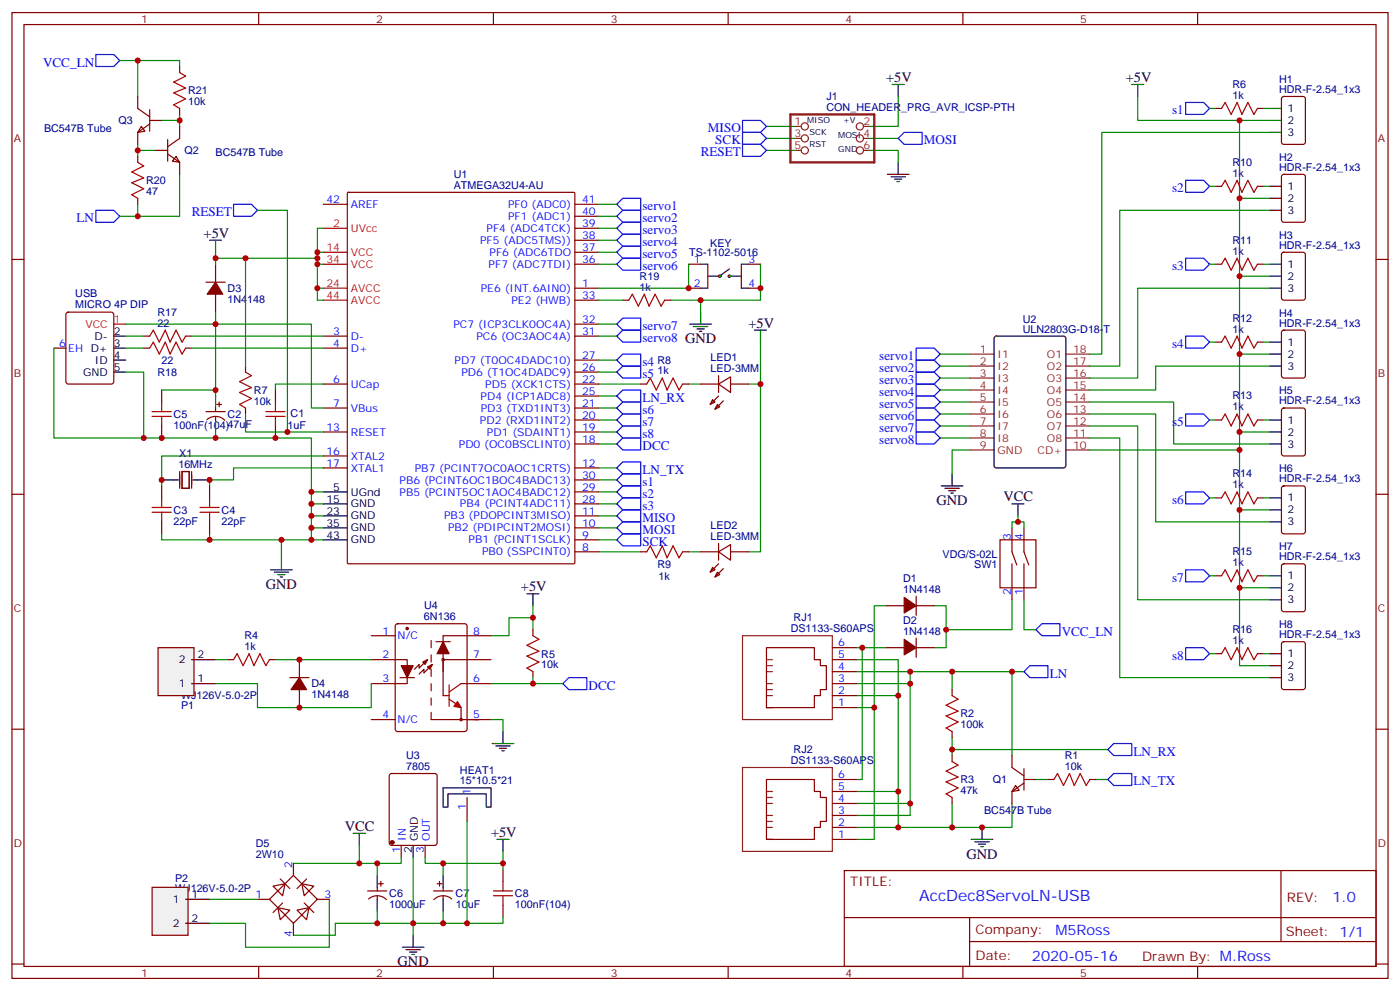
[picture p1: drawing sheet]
<svg xmlns="http://www.w3.org/2000/svg" width="412mm" height="292mm" viewBox="0 0 412 292" stroke-linecap="round" stroke-linejoin="round" font-family="sans-serif">
<g fill="none" stroke="#870000" stroke-width=".35">
<path d="M3.5 3.7h405.4v284.3h-405.4zM7.1 7.2h398.2v277.3h-398.2zM76.2 3.7v3.5M145.3 3.7v3.5M214.5 3.7v3.5M283.6 3.7v3.5M352.8 3.7v3.5M102.4 56.8l.3-.2h66.3l.3 .2v108.8l-.2 .3-66.4 .1-.3-.2zM3.5 76.4h3.6M63.5 77.8v5.3M95.2 60.1h7.1M169.3 60.1h7.1"/>
<path d="M169.3 77.8h7.1M169.3 74.3h7.1M169.3 70.7h7.1M169.3 67.2h7.1M169.3 63.7h7.1M405.3 76.4h3.6M60.7 83.1h5.6M63.5 86.6v5.3M95.2 99h7.1M169.3 99h7.1M169.3 84.8h7.1M169.3 95.4h7.1"/>
<path d="M169.3 88.4h7.1M47.6 114.8v3.6M63.9 119.1h1.4M64.6 118.4v1.4M72.3 107.8v1.7M81.1 114.8v3.6M95.2 113.1h7.1M95.2 102.5h7.1M169.3 113.1h7.1M169.3 106h7.1M169.3 109.5h7.1M169.3 116.6h7.1"/>
<path d="M188.7 113.1h1.8M201.1 113.1h1.7M206.4 113.1h5.3M209.9 117.7l.7 .7-1.4 .7zM211.3 119.1l.7 .7-1.4 .7zM211.7 113.1l3.5-2.2v4.6zM211.7 110.6v4.9M211.7 116.6l-2.5 2.5M213.1 118l-2.5 2.5M215.2 113.1h5.3M47.6 125.4v3.5M52.9 138.8v5"/>
<path d="M53.6 138.8h2.1v5h-2.1zM56.4 138.8v5M60.7 121.2h5.6M61 123.6a3.8 3.8 0 0 1 5.2 .1M63.5 120.1v1.1M63.5 122.6v1M72.3 120.1v1.8M81.1 125.4v3.5M95.2 134.2h7.1M95.2 137.8h7.1M95.2 120.1h7.1M95.2 127.2h7.1"/>
<path d="M169.3 137.8h7.1M169.3 120.1h7.1M169.3 127.2h7.1M169.3 123.6h7.1M169.3 130.7h7.1M3.5 145.5h3.6M47.6 143.1v3.5M47.6 153.6v3.6M61.7 143.1v3.5M61.7 153.6v3.6M169.3 141.3h7.1M169.3 144.8h7.1"/>
<path d="M169.3 148.3h7.1M169.3 151.9h7.1M169.3 155.4h7.1M169.3 158.9h7.1M211.7 160v4.9M405.3 145.5h3.6M169.3 162.5h7.1M188.7 162.5h1.8M201.1 162.5h1.7M206.4 162.5h5.3M209.9 167l.7 .7-1.4 .8zM211.3 168.5l.7 .7-1.4 .7z"/>
<path d="M211.7 162.5l3.5-2.2v4.6zM211.7 166l-2.5 2.5M213.1 167.4l-2.5 2.5M215.2 162.5h5.3M261.1 178.3h5.2M269.9 175.5v5.7M269.9 178.3h5.3M67 194.2h1.8M79.4 194.2h1.7M85.4 199.5h5.6M88.2 194.2v5.3M109.4 194.2h10.5v7.1h-10.5"/>
<path d="M109.4 187.1h7M116.7 183.8l.4-.2h19.8l.6 .5 .1 30.6-.5 .6-20 .1-.6-.5-.1-30.6zM117.8 199.5h4.3M125.9 194.2l-2.4 2.5v-1.1l-1.4 1.4M127.4 195.6l-2.5 2.5v-1.1l-1.4 1.4M128.4 188.9h4.2M144.6 194.2h-14.1v10.6M144.6 187.1h-14.1v10.6M157 185.4v1.7M157 197.7v1.8M261.1 190.7h5.2M269.9 190.7h5.3"/>
<path d="M269.9 187.9v5.6M3.5 214.7h3.6M88.2 203v5.3M109.4 211.8h7M127 211.8h14.1h-1.4M135.8 201.3h8.8M135.8 208.3v3.5M137.6 211.8h7M280.5 203v1.8M280.5 215.4v1.7M405.3 214.7h3.6M280.5 222.4v1.8"/>
<path d="M280.5 234.8v1.7M298.1 222.4v3.6l3.5 2.4M299.2 231.2l1 1.5-2.1 .3zM301.6 229.5h3.6M301.6 230.5l-3.5 2.5v3.5M301.6 226.3v6.4M308.7 229.5h1.7M321 229.5h1.8M248.7 256.3h156.6v28.2h-156.6zM377.3 256.3v20.9M248.7 270.1h156.5M285.6 277.2h119.6"/>
<path d="M285.6 270.1v14.2M3.5 283.8h3.6M76.2 284.5v3.5M145.3 284.5v3.5M214.5 284.5v3.5M283.6 284.5v3.5M352.8 284.5v3.5M405.3 283.8h3.6"/>
<circle cx="130.5" cy="194.2" r=".35"/>
<circle cx="135.8" cy="211.8" r=".35"/>
</g>
<g fill="none" stroke="#008700" stroke-width=".35">
<path d="M63.5 76h8.8v31.8M63.5 74.3v3.5M93.5 77.8h1.7M95.2 74.3h-1.7v14.1M37 95.4h26.5v21.2M63.5 91.9v3.5M93.5 84.8h1.7M47.6 114.8h15.9M95.2 113.1h-14.1v1.7M176.4 116.6h5.3M176.4 113.1h12.3M202.8 113.1h3.6"/>
<path d="M220.5 113.1h3.5v49.4h-3.5M224 100.7v12.4M63.5 127.2v1.7h28.2v15.9M72.3 121.9v5.3h22.9M95.2 134.2h-47.6v8.9M95.2 137.8h-26.4v3.5h-7.1v1.8M47.6 157.2v1.7h14.1v-1.7M82.9 158.9v5.3M91.7 148.3h3.5M91.7 151.9h3.5M91.7 155.4h3.5M91.7 158.9h3.5"/>
<path d="M95.2 144.8h-3.5v14.1h-30M176.4 162.5h12.3M202.8 162.5h3.6M261.1 178.3h-3.6v30h-5.3M275.2 178.3h3.5v12.4h-3.5M81.1 194.2h28.3M157 185.4v-3.5h-7.1v5.2h-5.3M157 199.5v1.8h-12.4M252.2 197.7h15.9v3.6h-15.9M252.2 194.2h12.4v10.6h-12.4M252.2 190.7h8.9M268.1 197.7h12.4v5.3"/>
<path d="M280.5 197.7h17.6v24.7M63.5 201.3h12.3v7h33.6v-7M264.6 204.8v38.8h15.9M280.5 217.1v5.3M280.5 236.5v7.1h17.6v-7.1M280.5 220.7h45.8M305.2 229.5h3.5M322.8 229.5h3.5"/>
</g>
<g fill="none" stroke="#a10000" stroke-width=".35">
<path d="M47.6 118.4v2.8M72.3 109.5l1.8 1.1-3.5 1.8 3.5 1.7-3.5 1.4 3.5 1.8-3.5 1.8 1.7 1M81.1 118.4v2.8M190.5 113.1l1.1-1.8 1.7 3.5 1.8-3.5 1.4 3.5 1.8-3.5 1.7 3.5 1.1-1.7M44.8 121.2h5.6M44.8 122.6h5.6M47.6 122.6v2.8M78.3 121.2h5.7M78.3 122.6h5.7M81.1 122.6v2.8M44.8 150.8h5.6M44.8 149.4h5.6"/>
<path d="M47.6 146.6v2.8M47.6 150.8v2.8M58.9 150.8h5.7M58.9 149.4h5.7M61.7 146.6v2.8M61.7 150.8v2.8M190.5 162.5l1.1-1.8 1.7 3.5 1.8-3.5 1.4 3.5 1.8-3.5 1.7 3.5 1.1-1.7M68.8 194.2l1-1.8 1.8 3.6 1.8-3.6 1.4 3.6 1.8-3.6 1.7 3.6 1.1-1.8M157 187.1l1.7 1.1-3.5 1.8 3.5 1.7-3.5 1.4 3.5 1.8-3.5 1.8 1.8 1M130.5 204.8h1.8M132.3 205.8l2.1 1.5M132.3 201.6v6.4"/>
<path d="M135.8 201.3l-3.5 2.4M280.5 204.8l1.7 1-3.5 1.8 3.5 1.8-3.5 1.4 3.5 1.7-3.5 1.8 1.8 1.1M280.5 224.2l1.7 1-3.5 1.8 3.5 1.8-3.5 1.4 3.5 1.8-3.5 1.7 1.8 1.1M310.4 229.5l1.1-1.8 1.8 3.5 1.7-3.5 1.4 3.5 1.8-3.5 1.8 3.5 1-1.7"/>
</g>
<g fill="none" stroke="#000" stroke-width=".35">
<path d="M61.7 70.7h3.6M63.5 70.7v3.6M203.2 95.4h6.3M204.3 96.1h4.2M205.3 96.8h2.1M206 97.5h.7M206.4 91.9v3.5M222.2 97.2h3.6M224 97.2v3.5M63.5 116.6v3.5M63.5 123.6v3.6M47.6 141.3h5"/>
<path d="M56.8 141.3h4.9M95.2 148.3h7.1M95.2 144.8h7.1M95.2 158.9h7.1M95.2 155.4h7.1M95.2 151.9h7.1M298.1 148.3h3.5M299.9 148.3v3.6M79.7 167.7h6.4M80.8 168.5h4.2M81.8 169.2h2.2M82.5 169.9h.8"/>
<path d="M82.9 164.2v3.5M286.1 247.1h6.4M287.2 247.8h4.2M288.2 248.5h2.1M288.9 249.2h.7M289.3 243.6v3.5"/>
</g>
<path d="M183.4 114.8h5.3v3.6h-5.3l-1.7-1.8zM183.4 136h5.3v3.5h-5.3l-1.7-1.7zM326.3 220.7l1.8-1.8h5.3v3.5h-5.3zM328.1 227.7h5.3v3.5h-5.3l-1.8-1.7z" fill="none" stroke="#00f" stroke-width=".35"/>
<g fill="#870000" stroke="#870000" stroke-width=".35">
<path d="M266.3 188.2l3.6 2.5-3.6 2.1z"/>
<path d="M266.3 175.9l3.6 2.4-3.6 2.1z"/>
<path d="M63.5 83.1l2.1 3.5h-4.6z"/>
<path d="M118.2 196h3.5l-1.8 3.5z"/>
<path d="M125.9 196.3l1.5-.7-.8 1.4z"/>
<path d="M124.5 194.9l1.4-.7-.7 1.4z"/>
<path d="M130.5 188.9l1.8 3.5h-3.5z"/>
<path d="M88.2 199.5l2.1 3.5h-4.6z"/>
<circle cx="119.9" cy="185" r=".35"/>
</g>
<path d="M95.2 77.8h7.1M95.2 74.3h7.1M95.2 67.2h7.1M95.2 88.4h7.1M95.2 84.8h7.1" fill="none" stroke="#f00" stroke-width=".35"/>
<path d="M134.8 206.6l1 1.7-2.1-.3z" fill="#a10000" stroke="#a10000" stroke-width=".35"/>
<path d="M127 211.8v-24.7" fill="none" stroke="#870000" stroke-width=".35" stroke-dasharray="2.1 2.1"/>
<path d="M46.6 190.7h10.5v14.1h-10.5z" fill="#f0f0f0" stroke="#870000" stroke-width=".35"/>
<g fill="none" stroke="#000" stroke-width=".35">
<path d="M262.8 24.9h3.5M264.6 24.9v3.5M333.4 24.9h3.5M335.1 24.9v3.5M373.9 39h3.6M373.9 31.9h3.6M373.9 35.5h3.6M261.4 51.3h6.4M262.5 52h4.2M263.5 52.7h2.1M264.2 53.4h.7M264.6 47.8v3.5"/>
<path d="M373.9 54.9h3.6M373.9 58.4h3.6M206.4 77.8h2.1M214.8 79.2l-2.4 1.8M218.4 77.8h2.1M373.9 61.9h3.6M373.9 77.8h3.6M33.5 99h3.5M206.4 84.8h2.1M208.5 81.3h3.2M215.2 81.3h3.2M218.4 84.8h2.1"/>
<path d="M293 99.2l.5-.2h19.8l.6 .4 .1 37.7-.5 .6-20 .1-.6-.5-.1-37.6zM373.9 84.8h3.6M373.9 81.3h3.6M33.5 109.5h3.5M33.5 106h3.5M33.5 102.5h3.5M373.9 107.8h3.6M373.9 100.7h3.6M373.9 104.2h3.6M280.5 139.5v3.6M373.9 130.7h3.6M373.9 123.6h3.6"/>
<path d="M373.9 127.2h3.6M277.3 143.1h6.3M278.3 143.8h4.3M279.4 144.5h2.1M280.1 145.2h.7M373.9 153.6h3.6M373.9 146.6h3.6M373.9 150.1h3.6M155.2 174.8h3.5M157 174.8v3.5M373.9 176.6h3.6M373.9 169.5h3.6"/>
<path d="M373.9 173h3.6M56.4 194.2h7.1M373.9 199.5h3.6M373.9 192.4h3.6M373.9 196h3.6M56.4 201.3h7.1M145 218.9h6.3M146 219.6h4.3M148.2 215.4v3.5M147.1 220.3h2.1M147.8 221h.7M104.1 245.4h3.5"/>
<path d="M105.8 245.4v3.5M111.1 257.7v3.5M121.7 248.9v3.5M130.5 257.7v3.5M146.4 247.1h3.5M148.2 247.1v3.5M111.1 264.8v3.5M118.5 278.9h6.4M119.6 279.6h4.2M121.7 275.3v3.6M130.5 264.8v3.5M120.6 280.3h2.2"/>
<path d="M121.4 281h.7"/>
<circle cx="212" cy="81.3" r=".35"/>
<circle cx="214.8" cy="81.3" r=".35"/>
</g>
<g fill="none" stroke="#008700" stroke-width=".35">
<path d="M225.8 37.2h8.8M264.6 28.4v8.8h-8.8M335.1 28.4v7.1h30M356.3 31.9h1.8M372.2 31.9h1.7M373.9 39h-49.3v65.2h-3.6M373.9 35.5h-8.8v114.6h8.8M225.8 40.7h8.8M225.8 44.3h8.8M255.8 44.3h8.8v3.5M255.8 40.7h8.8M356.3 54.9h1.8"/>
<path d="M365.1 58.4h8.8M372.2 54.9h1.7M72.3 76h21.2M75.8 61.9h8.9v65.3M95.2 67.2h-1.7v7.1M176.4 77.8h5.3M176.4 74.3h5.3M176.4 70.7h5.3M176.4 67.2h5.3M176.4 63.7h5.3M176.4 60.1h5.3M202.8 77.8v7h-26.4"/>
<path d="M356.3 77.8h1.8M372.2 77.8h1.7M373.9 61.9h-44.1v45.9h-8.8M37 99h5.3M56.4 99h38.8M63.5 95.4h28.2v24.7h3.5M93.5 88.4h1.7M176.4 99h5.3M176.4 95.4h5.3M365.1 81.3h8.8M373.9 84.8h-38.8v26.5h-14.1M15.9 102.5v26.4h26.4"/>
<path d="M37 109.5h5.3v19.4h21.2M37 102.5h5.3M56.4 102.5h38.8M176.4 109.5h5.3M176.4 106h5.3M276.9 104.2h8.9M276.9 107.8h8.9M276.9 111.3h8.9M276.9 114.8h8.9M276.9 118.4h8.9M321 118.4h24.7v12.3h28.2M356.3 100.7h1.8"/>
<path d="M365.1 104.2h8.8M372.2 100.7h1.7M373.9 107.8h-33.5v7h-19.4M176.4 127.2h5.3M176.4 123.6h5.3M176.4 137.8h5.3M176.4 130.7h5.3M176.4 120.1h5.3M276.9 128.9h8.9M276.9 121.9h8.9M276.9 125.4h8.9M285.8 132.5h-5.3v7"/>
<path d="M321 128.9h8.8v70.6h44.1M321 125.4h14.1v51.2h38.8M321 121.9h19.4v31.7h33.5M321 132.5h44.1M356.3 123.6h1.8M365.1 127.2h8.8M372.2 123.6h1.7M176.4 158.9h5.3M176.4 155.4h5.3M176.4 151.9h5.3M176.4 148.3h5.3M176.4 144.8h5.3"/>
<path d="M176.4 141.3h5.3M356.3 146.6h1.8M365.1 150.1v22.9h8.8M372.2 146.6h1.7M157 178.3v3.6M356.3 169.5h1.8M365.1 173v23h8.8M372.2 169.5h1.7M63.5 194.2h3.5M254 190.7v38.8h-1.8M356.3 192.4h1.8M372.2 192.4h1.7"/>
<path d="M144.6 211.8h3.6v3.6M157 201.3h8.8M257.5 208.3v38.8h-5.3M268.1 201.3v35.2h-15.9M252.2 233h12.4M268.1 236.5v3.6h-15.9M86.4 254.2h24.7M105.8 248.9v5.3M118.2 252.4v1.8h-7.1v3.5M121.7 252.4v22.9M125.2 252.4v1.8h23M130.5 254.2v3.5"/>
<path d="M148.2 250.6v5.3M252.2 243.6h12.4M111.1 268.3v3.5h19.4v-3.5M111.1 271.8h-12.3v3.5h-12.4M148.2 270.1v1.7h-17.7"/>
</g>
<g fill="none" stroke="#00f" stroke-width=".35">
<path d="M218.7 35.5h5.3l1.8 1.7-1.8 1.8h-5.3zM218.7 39h5.3l1.8 1.7-1.8 1.8h-5.3zM266.3 39h5.3v3.5h-5.3l-1.7-1.8zM349.2 30.2h5.3l1.8 1.7-1.8 1.8h-5.3zM183.4 58.4h5.3v3.5h-5.3l-1.7-1.8zM218.7 42.5h5.3l1.8 1.8-1.8 1.7h-5.3zM349.2 53.1h5.3l1.8 1.8-1.8 1.7h-5.3zM68.8 60.1h5.3l1.7 1.8-1.7 1.8h-5.3zM183.4 76h5.3v3.6h-5.3l-1.7-1.8zM183.4 72.5h5.3v3.5h-5.3l-1.7-1.7zM183.4 69h5.3v3.5h-5.3l-1.7-1.8zM183.4 65.4h5.3v3.6h-5.3l-1.7-1.8z"/>
<path d="M183.4 61.9h5.3v3.5h-5.3l-1.7-1.7zM349.2 76h5.3l1.8 1.8-1.8 1.8h-5.3zM183.4 97.2h5.3v3.5h-5.3l-1.7-1.7zM183.4 93.7h5.3v3.5h-5.3l-1.7-1.8zM349.2 99h5.3l1.8 1.7-1.8 1.8h-5.3zM183.4 118.4h5.3v3.5h-5.3l-1.7-1.8zM183.4 107.8h5.3v3.5h-5.3l-1.7-1.8zM183.4 104.2h5.3v3.6h-5.3l-1.7-1.8zM269.9 102.5h5.3l1.7 1.7-1.7 1.8h-5.3zM269.9 106h5.3l1.7 1.8-1.7 1.7h-5.3zM269.9 109.5h5.3l1.7 1.8-1.7 1.8h-5.3zM269.9 113.1h5.3l1.7 1.7-1.7 1.8h-5.3z"/>
<path d="M269.9 116.6h5.3l1.7 1.8-1.7 1.7h-5.3zM183.4 128.9h5.3v3.6h-5.3l-1.7-1.8zM183.4 125.4h5.3v3.5h-5.3l-1.7-1.7zM183.4 121.9h5.3v3.5h-5.3l-1.7-1.8zM183.4 139.5h5.3v3.6h-5.3l-1.7-1.8zM269.9 120.1h5.3l1.7 1.8-1.7 1.7h-5.3zM269.9 123.6h5.3l1.7 1.8-1.7 1.8h-5.3zM269.9 127.2h5.3l1.7 1.7-1.7 1.8h-5.3zM349.2 121.9h5.3l1.8 1.7-1.8 1.8h-5.3zM183.4 146.6h5.3v3.5h-5.3l-1.7-1.8zM183.4 143.1h5.3v3.5h-5.3l-1.7-1.8zM183.4 150.1h5.3v3.5h-5.3l-1.7-1.7z"/>
<path d="M183.4 157.2h5.3v3.5h-5.3l-1.7-1.8zM183.4 153.6h5.3v3.6h-5.3l-1.7-1.8zM349.2 144.8h5.3l1.8 1.8-1.8 1.7h-5.3zM349.2 167.7h5.3l1.8 1.8-1.8 1.8h-5.3zM167.6 199.5h5.3v3.5h-5.3l-1.8-1.7zM349.2 190.7h5.3l1.8 1.7-1.8 1.8h-5.3z"/>
</g>
<g fill="none" stroke="#870000" stroke-width=".35">
<path d="M358.1 31.9h1.7M370.4 31.9h1.8M377.7 28.6l.5-.2h5.6l.7 .4v13l-.4 .7h-5.9l-.7-.5v-12.9zM358.1 54.9h1.7M370.4 54.9h1.8M377.7 51.5l.5-.2h5.6l.7 .5v12.9l-.4 .7h-5.9l-.7-.4v-13zM202.8 77.8h3.6M208.5 77.8v7M218.4 77.8v7M220.5 77.8h3.5M358.1 77.8h1.7M370.4 77.8h1.8"/>
<path d="M377.7 74.5l.5-.2h5.6l.7 .4v13l-.4 .6-5.9 .1-.7-.5v-12.9zM19.6 92.1l.5-.2h12.7l.7 .4v20.1l-.4 .6-13 .1-.6-.5-.1-20zM42.3 99h1.8M54.7 99h1.7M202.8 84.8h3.6M220.5 84.8h3.5M377.7 97.4l.5-.2h5.6l.7 .4v13l-.4 .6-5.9 .1-.7-.5v-12.9zM15.9 102.5h3.5M42.3 102.5h1.8M54.7 102.5h1.7M358.1 100.7h1.7M370.4 100.7h1.8"/>
<path d="M358.1 123.6h1.7M370.4 123.6h1.8M377.7 120.3l.5-.2h5.6l.7 .5v12.9l-.4 .7h-5.9l-.7-.4v-13zM358.1 146.6h1.7M370.4 146.6h1.8M377.7 143.3l.5-.2h5.6l.7 .4v13l-.4 .6-5.9 .1-.7-.5v-12.9zM358.1 169.5h1.7M370.4 169.5h1.8M377.7 166.2l.5-.2h5.6l.7 .4v13l-.4 .6-5.9 .1-.7-.5v-12.9zM358.1 192.4h1.7M370.4 192.4h1.8M377.7 189.1l.5-.2h5.6l.7 .4v13l-.4 .7h-5.9l-.7-.4v-13z"/>
<path d="M114.9 227.9l.5-.2h12.7l.6 .4 .1 20.1-.5 .6-12.9 .1-.7-.5v-20zM112.2 259.5v1.4M118.2 248.9v3.5M125.2 248.9v3.5M129.5 259.5v1.4M148.2 255.9v3.6M108.3 262.3h5.6M108.6 264.7a3.8 3.8 0 0 1 5.2 .1M111.1 261.2v1.1M111.1 263.7v1.1M111.5 260.2h1.4M127.7 262.3h5.6"/>
<path d="M128.8 260.2h1.4M130.5 261.2v1.1M130.5 263.7v1.1M133.1 264.7a3.8 3.8 0 0 0-5.3 .1M148.2 266.5v3.6"/>
</g>
<g fill="none" stroke="#a10000" stroke-width=".35">
<path d="M359.8 31.9l1.1-1.7 1.8 3.5 1.7-3.5 1.4 3.5 1.8-3.5 1.8 3.5 1-1.8M359.8 54.9l1.1-1.8 1.8 3.5 1.7-3.5 1.4 3.5 1.8-3.5 1.8 3.5 1-1.7M359.8 77.8l1.1-1.8 1.8 3.6 1.7-3.6 1.4 3.6 1.8-3.6 1.8 3.6 1-1.8M44.1 99l1.1-1.8 1.7 3.5 1.8-3.5 1.4 3.5 1.8-3.5 1.7 3.5 1.1-1.7M44.1 102.5l1.1-1.8 1.7 3.5 1.8-3.5 1.4 3.5 1.8-3.5 1.7 3.5 1.1-1.7M359.8 100.7l1.1-1.7 1.8 3.5 1.7-3.5 1.4 3.5 1.8-3.5 1.8 3.5 1-1.8M359.8 123.6l1.1-1.7 1.8 3.5 1.7-3.5 1.4 3.5 1.8-3.5 1.8 3.5 1-1.8M359.8 146.6l1.1-1.8 1.8 3.5 1.7-3.5 1.4 3.5 1.8-3.5 1.8 3.5 1-1.7M359.8 169.5l1.1-1.8 1.8 3.6 1.7-3.6 1.4 3.6 1.8-3.6 1.8 3.6 1-1.8M359.8 192.4l1.1-1.7 1.8 3.5 1.7-3.5 1.4 3.5 1.8-3.5 1.8 3.5 1-1.8M148.2 259.5v2.8M145.3 262.3h5.7"/>
<path d="M145.3 263.7h5.7M148.2 263.7v2.8"/>
</g>
<circle cx="115.5" cy="248" r=".53" fill="#870000" stroke="#870000" stroke-width=".35"/>
<path d="M232.8 33.7h24.7v14.1h-24.7z" fill="none" stroke="#8c2424" stroke-width=".71"/>
<g fill="none" stroke="#8c2424" stroke-width=".35">
<path d="M234.6 37.2h1.4M254.4 37.2h1.4M234.6 40.7h1.4M234.6 44.3h1.4M254.4 40.7h1.4M254.4 44.3h1.4M285.8 104.2h7M285.8 107.8h7M285.8 111.3h7M285.8 114.8h7M285.8 118.4h7M314 104.2h7"/>
<path d="M314 107.8h7M314 111.3h7M314 114.8h7M314 118.4h7M285.8 121.9h7M285.8 125.4h7M285.8 128.9h7M285.8 132.5h7M314 121.9h7M314 125.4h7M314 128.9h7M314 132.5h7"/>
<circle cx="237.1" cy="37.2" r="1.06"/>
<circle cx="253.3" cy="37.2" r="1.06"/>
<circle cx="237.1" cy="40.7" r="1.06"/>
<circle cx="237.1" cy="44.3" r="1.06"/>
<circle cx="253.3" cy="40.7" r="1.06"/>
<circle cx="253.3" cy="44.3" r="1.06"/>
</g>
<path d="M33.5 95.4h3.5" fill="none" stroke="#f00" stroke-width=".35"/>
<path d="M44.8 261.2h10.6v14.1h-10.6z" fill="#f0f0f0" stroke="#870000" stroke-width=".35"/>
<path d="M130.5 232h14.1v5.6h-1.4v-3.9h-11.3v3.9h-1.4zM54.7 264.8h7M54.7 271.8h7" fill="none" stroke="#000" stroke-width=".35"/>
<g fill="none" stroke="#008700" stroke-width=".35">
<path d="M35.3 17.8h5.3M52.9 19.6v-1.8h-12.3v10.6M47.6 35.5h5.3v1.7M52.9 33.7v1.8M40.6 42.5v1.8h5.3M40.6 44.3v1.7M52.9 51.3v12.4h-12.3v-3.6M35.3 63.7h5.3M224 77.8v10.6h-26.4M176.4 88.4h7M206.4 88.4v3.5M299.9 151.9v1.7h-1.8v1.8"/>
<path d="M299.9 153.6h1.7v1.8M298.1 176.6v8.8h-19.4M301.6 176.6v8.8h3.6M298.1 197.7h3.5M137.6 241.8v30M61.7 264.8h14.1M97 264.8v14.1h-24.7v-7.1h-10.6"/>
</g>
<g fill="none" stroke="#870000" stroke-width=".35">
<path d="M52.9 19.6v1.7M40.6 28.4v3.5l3.5 2.5M41.6 37.2l1.1 1.4-2.1 .4zM44.1 36.5l-3.5 2.5v3.5M44.1 35.5h3.5M44.1 32.3v6.3M52.9 31.9v1.8M52.9 37.2v3.5l-3.5 2.5M40.6 46v1.8M40.6 58.4v1.7M45.9 44.3h3.5M49.4 45.3l3.5 2.5v3.5"/>
<path d="M49.4 41.1v6.3M51.9 46l1 1.8-2.1-.4zM183.4 88.4h1.8M195.8 88.4h1.8M294.6 158.9h10.6v14.1h-10.6zM298.1 155.4v7.1l1.4 3.8M301.6 155.4v7.1l1.4 3.8M298.1 166v10.6M301.6 166v10.6M245.2 197.7h7M245.2 194.2h7M245.2 190.7h7"/>
<path d="M225.8 208.3v-17.6h14.1v3.5h1.8v1.8h1.7v7h-1.7v1.8h-1.8v3.5h-14.1h1.7M245.2 208.3h7M245.2 204.8h7M245.2 201.3h7M137.6 234.8v7M245.2 236.5h7M245.2 233h7M245.2 229.5h7M82.5 258.8l2.9 2.8M86.4 257.7l7.1 7.1-7.1 7-7-7zM86.4 254.2v3.5M90.3 258.8l-2.8 2.8"/>
<path d="M225.8 247.1v-17.6h14.1v3.5h1.8v1.8h1.7v7h-1.7v1.8h-1.8v3.5h-14.1h1.7M245.2 247.1h7M245.2 243.6h7M245.2 240.1h7M75.8 264.8h3.6M80.4 260.9l3.6-.7-.7 3.5zM81.8 267.2l3.6 .7-2.9 2.9zM83.3 265.8l-2.9 2.8M86.4 271.8v3.5M87.5 267.9l3.5-.7-.7 3.6zM88.9 260.2l3.5 .7-2.8 2.8zM89.6 265.8l2.8 2.8"/>
<path d="M93.5 264.8h3.5"/>
</g>
<path d="M52.9 21.3l1.8 1.1-3.5 1.8 3.5 1.7-3.5 1.4 3.5 1.8-3.5 1.8 1.7 1M40.6 47.8l1.7 1.1-3.5 1.7 3.5 1.8-3.5 1.4 3.5 1.8-3.5 1.7 1.8 1.1M185.2 88.4l1.1-1.8 1.7 3.5 1.8-3.5 1.4 3.5 1.8-3.5 1.7 3.5 1.1-1.7" fill="none" stroke="#a10000" stroke-width=".35"/>
<path d="M28.2 16.1h5.3l1.8 1.7-1.8 1.8h-5.3zM28.2 61.9h5.3l1.8 1.8-1.8 1.7h-5.3zM303.4 196h5.3v3.5h-5.3l-1.8-1.8zM306.9 183.6h5.3v3.5h-5.3l-1.7-1.7z" fill="none" stroke="#00f" stroke-width=".35"/>
<g fill="none" stroke="#8c2424" stroke-width=".35">
<path d="M218.7 187.1h26.5v24.7h-26.5zM225.8 197.7h1.7M225.8 196h1.7M225.8 194.2h1.7M225.8 204.8h1.7M225.8 203h1.7M225.8 201.3h1.7M218.7 226h26.5v24.6h-26.5zM225.8 236.5h1.7M225.8 234.8h1.7M225.8 233h1.7M225.8 243.6h1.7"/>
<path d="M225.8 241.8h1.7M225.8 240.1h1.7"/>
</g>
<g fill="#c00">
<circle cx="40.6" cy="63.7" r=".88"/>
<circle cx="298.1" cy="197.7" r=".88"/>
<circle cx="40.6" cy="44.3" r=".88"/>
<circle cx="52.9" cy="35.5" r=".88"/>
<circle cx="268.1" cy="201.3" r=".88"/>
<circle cx="264.6" cy="233" r=".88"/>
<circle cx="254" cy="190.7" r=".88"/>
<circle cx="42.3" cy="128.9" r=".88"/>
<circle cx="93.5" cy="76" r=".88"/>
<circle cx="72.3" cy="76" r=".88"/>
<circle cx="93.5" cy="74.3" r=".88"/>
<circle cx="93.5" cy="77.8" r=".88"/>
<circle cx="93.5" cy="84.8" r=".88"/>
<circle cx="84.7" cy="127.2" r=".88"/>
<circle cx="130.5" cy="254.2" r=".88"/>
<circle cx="121.7" cy="271.8" r=".88"/>
<circle cx="365.1" cy="132.5" r=".88"/>
<circle cx="365.1" cy="150.1" r=".88"/>
<circle cx="365.1" cy="104.2" r=".88"/>
<circle cx="365.1" cy="58.4" r=".88"/>
<circle cx="88.2" cy="208.3" r=".88"/>
<circle cx="88.2" cy="194.2" r=".88"/>
<circle cx="63.5" cy="76" r=".88"/>
<circle cx="264.6" cy="204.8" r=".88"/>
<circle cx="280.5" cy="243.6" r=".88"/>
<circle cx="81.1" cy="128.9" r=".88"/>
<circle cx="280.5" cy="220.7" r=".88"/>
<circle cx="268.1" cy="197.7" r=".88"/>
<circle cx="280.5" cy="197.7" r=".88"/>
<circle cx="61.7" cy="141.3" r=".88"/>
<circle cx="91.7" cy="148.3" r=".88"/>
<circle cx="91.7" cy="155.4" r=".88"/>
<circle cx="82.9" cy="158.9" r=".88"/>
<circle cx="91.7" cy="158.9" r=".88"/>
<circle cx="91.7" cy="151.9" r=".88"/>
<circle cx="61.7" cy="158.9" r=".88"/>
<circle cx="47.6" cy="141.3" r=".88"/>
<circle cx="289.3" cy="243.6" r=".88"/>
<circle cx="224" cy="113.1" r=".88"/>
<circle cx="63.5" cy="114.8" r=".88"/>
<circle cx="63.5" cy="95.4" r=".88"/>
<circle cx="157" cy="201.3" r=".88"/>
<circle cx="365.1" cy="81.3" r=".88"/>
<circle cx="365.1" cy="127.2" r=".88"/>
<circle cx="365.1" cy="173" r=".88"/>
<circle cx="130.5" cy="271.8" r=".88"/>
<circle cx="148.2" cy="254.2" r=".88"/>
<circle cx="111.1" cy="271.8" r=".88"/>
<circle cx="111.1" cy="254.2" r=".88"/>
<circle cx="105.8" cy="254.2" r=".88"/>
<circle cx="365.1" cy="35.5" r=".88"/>
<circle cx="157" cy="181.9" r=".88"/>
<circle cx="47.6" cy="128.9" r=".88"/>
<circle cx="63.5" cy="128.9" r=".88"/>
<circle cx="91.7" cy="144.8" r=".88"/>
<circle cx="257.5" cy="208.3" r=".88"/>
<circle cx="264.6" cy="243.6" r=".88"/>
<circle cx="268.1" cy="236.5" r=".88"/>
<circle cx="137.6" cy="271.8" r=".88"/>
<circle cx="202.8" cy="84.8" r=".88"/>
<circle cx="224" cy="84.8" r=".88"/>
<circle cx="206.4" cy="88.4" r=".88"/>
<circle cx="278.7" cy="185.4" r=".88"/>
<circle cx="40.6" cy="17.8" r=".88"/>
<circle cx="299.9" cy="153.6" r=".88"/>
</g>
<text font-size="4.6" fill="#00f" x="270.8" y="265.3">AccDec8ServoLN-USB</text>
<g font-size="4.2">
<text x="261.1" y="24.2">+5V</text>
<text x="331.6" y="24.2">+5V</text>
<text x="60" y="70">+5V</text>
<text x="220.5" y="96.5">+5V</text>
<text x="275.9" y="148.7">GND</text>
<text x="295.6" y="147.6">VCC</text>
<text x="78.3" y="173.4">GND</text>
<text x="153.5" y="174.1">+5V</text>
<text x="101.6" y="244.7">VCC</text>
<text x="144.6" y="246.4">+5V</text>
<text x="284.7" y="252.8">GND</text>
<text x="117.1" y="284.5">GND</text>
</g>
<g font-size="4.2" fill="#00f">
<text x="392.5" y="265.6">1.0</text>
<text x="310.9" y="275.1">M5Ross</text>
<text x="304" y="282.9">2020-05-16</text>
</g>
<g font-size="3.9" fill="#00f">
<text x="12.7" y="19.6">VCC_LN</text>
<text x="345.3" y="33.7">s1</text>
<text x="208.5" y="39">MISO</text>
<text x="206.4" y="46">RESET</text>
<text x="210.7" y="42.5">SCK</text>
<text x="272.2" y="42.5">MOSI</text>
<text x="345.3" y="56.6">s2</text>
<text x="22.5" y="65.4">LN</text>
<text x="56.5" y="63.7">RESET</text>
<text x="189.3" y="65.4">servo2</text>
<text x="189.3" y="61.9">servo1</text>
<text x="189.3" y="69">servo3</text>
<text x="189.3" y="76">servo5</text>
<text x="189.3" y="72.5">servo4</text>
<text x="189.3" y="79.6">servo6</text>
<text x="345.3" y="79.6">s3</text>
<text x="189.3" y="100.7">servo8 GND</text>
<text x="189.3" y="97.2">servo7</text>
<text x="189.3" y="107.8">s4</text>
<text x="259" y="106">servo1</text>
<text x="345.3" y="102.5">s4</text>
<text x="189.3" y="111.3">s5</text>
<text x="259" y="109.5">servo2</text>
<text x="259" y="113.1">servo3</text>
<text x="189.3" y="118.4">LN_RX</text>
<text x="259" y="116.6">servo4</text>
<text x="189.3" y="125.4">s7</text>
<text x="189.3" y="121.9">s6</text>
<text x="259" y="120.1">servo5</text>
<text x="259" y="123.6">servo6</text>
<text x="345.3" y="125.4">s5</text>
<text x="189.3" y="128.9">s8</text>
<text x="259" y="127.2">servo7</text>
<text x="259" y="130.7">servo8</text>
<text x="189.3" y="132.5">DCC</text>
<text x="189.3" y="139.5">LN_TX</text>
<text x="189.3" y="143.1">s1</text>
<text x="189.3" y="146.6">s2</text>
<text x="345.3" y="148.3">s6</text>
<text x="189.3" y="150.1">s3</text>
<text x="189.3" y="153.6">MISO</text>
<text x="189.3" y="160.7">SCK</text>
<text x="189.3" y="157.2">MOSI</text>
<text x="345.3" y="171.3">s7</text>
<text x="312.7" y="187.1">VCC_LN</text>
<text x="345.3" y="194.2">s8</text>
<text x="173.4" y="203">DCC</text>
<text x="309.2" y="199.5">LN</text>
<text x="333.9" y="222.4">LN_RX</text>
<text x="333.9" y="231.2">LN_TX</text>
</g>
<g font-size="3.9" fill="#800">
<text x="250.5" y="260.9">TITLE:</text>
<text x="379.1" y="265.6">REV:</text>
<text x="287.4" y="275.1">Company:</text>
<text x="378.7" y="275.7">Sheet: 1/1</text>
<text x="287.4" y="282.8">Date:</text>
<text x="336.4" y="282.8">Drawn By: M.Ross</text>
</g>
<g font-size="3.2" fill="#800">
<text x="41.6" y="6.7">1</text>
<text x="110.8" y="6.7">2</text>
<text x="179.9" y="6.7">3</text>
<text x="249.1" y="6.7">4</text>
<text x="318.2" y="6.7">5</text>
<text x="4.1" y="41.8">A</text>
<text x="405.9" y="41.8">A</text>
<text x="4.1" y="110.9">B</text>
<text x="405.9" y="110.9">B</text>
<text x="4.1" y="180.1">C</text>
<text x="405.9" y="180.1">C</text>
<text x="4.1" y="249.2">D</text>
<text x="405.9" y="249.2">D</text>
<text x="41.6" y="287.5">1</text>
<text x="110.8" y="287.5">2</text>
<text x="179.9" y="287.5">3</text>
<text x="249.1" y="287.5">4</text>
<text x="318.2" y="287.5">5</text>
</g>
<g font-size="3.2" fill="#000080">
<text x="55.4" y="27.8">R21</text>
<text x="243.4" y="29.5">J1</text>
<text x="363" y="29.1">1k</text>
<text x="363" y="25.9">R6</text>
<text x="376.8" y="27.3">HDR-F-2.54_1x3</text>
<text x="376.8" y="24.4">H1</text>
<text x="55.4" y="31">10k</text>
<text x="243.4" y="32.6">CON_HEADER_PRG_AVR_ICSP-PTH</text>
<text x="13" y="38.8">BC547B Tube</text>
<text x="34.9" y="36.5">Q3</text>
<text x="54.3" y="45.3">Q2</text>
<text x="63.5" y="45.9">BC547B Tube</text>
<text x="376.8" y="47.3">H2</text>
<text x="133.7" y="52.4">U1</text>
<text x="363" y="52">1k</text>
<text x="363" y="48.8">R10</text>
<text x="376.8" y="50.3">HDR-F-2.54_1x3</text>
<text x="43" y="57.4">47</text>
<text x="43" y="54.2">R20</text>
<text x="133.7" y="55.6">ATMEGA32U4-AU</text>
<text x="363" y="71.7">R11</text>
<text x="376.8" y="70.3">H3</text>
<text x="203" y="75.4">TS-1102-5016</text>
<text x="209.2" y="72.8">KEY</text>
<text x="363" y="75">1k</text>
<text x="376.8" y="73.2">HDR-F-2.54_1x3</text>
<text x="188.4" y="82.3">R19</text>
<text x="22.2" y="87.5">USB</text>
<text x="67" y="89.2">1N4148</text>
<text x="67" y="86">D3</text>
<text x="188.4" y="85.5">1k</text>
<text x="22.2" y="90.7">MICRO 4P DIP</text>
<text x="46.4" y="93">R17</text>
<text x="301.3" y="95">U2</text>
<text x="363" y="94.7">R12</text>
<text x="376.8" y="93.2">H4</text>
<text x="46.4" y="96.1">22</text>
<text x="301.3" y="97.9">ULN2803G-D18-T</text>
<text x="363" y="97.9">1k</text>
<text x="376.8" y="96.1">HDR-F-2.54_1x3</text>
<text x="47.6" y="107.1">22</text>
<text x="193.7" y="107">R8</text>
<text x="209.3" y="106.4">LED1</text>
<text x="46.4" y="110.6">R18</text>
<text x="193.7" y="110.2">1k</text>
<text x="209.3" y="109.5">LED-3MM</text>
<text x="74.8" y="119.2">10k</text>
<text x="74.8" y="116">R7</text>
<text x="363" y="117.6">R13</text>
<text x="376.8" y="119.1">HDR-F-2.54_1x3</text>
<text x="376.8" y="116.1">H5</text>
<text x="51.2" y="123">C5</text>
<text x="67" y="122.9">C2</text>
<text x="85.6" y="122.8">C1</text>
<text x="363" y="120.8">1k</text>
<text x="51.2" y="126.2">100nF(104)47uF</text>
<text x="84.7" y="126.2">1uF</text>
<text x="52.5" y="137.8">16MHz</text>
<text x="52.8" y="134.5">X1</text>
<text x="363" y="143.8">1k</text>
<text x="363" y="140.5">R14</text>
<text x="376.8" y="142">HDR-F-2.54_1x3</text>
<text x="376.8" y="139.1">H6</text>
<text x="51.2" y="154.5">22pF</text>
<text x="51.2" y="151.2">C3</text>
<text x="65.3" y="154.5">22pF</text>
<text x="65.3" y="151.4">C4</text>
<text x="209.3" y="155.8">LED2</text>
<text x="209.3" y="158.9">LED-3MM</text>
<text x="376.8" y="162">H7</text>
<text x="193.7" y="167.1">R9</text>
<text x="277.6" y="164.1">VDG/S-02L</text>
<text x="287" y="167.3">SW1</text>
<text x="363" y="166.7">1k</text>
<text x="363" y="163.5">R15</text>
<text x="376.8" y="164.9">HDR-F-2.54_1x3</text>
<text x="194" y="170.6">1k</text>
<text x="266" y="171.3">D1</text>
<text x="124.9" y="179.4">U4</text>
<text x="266" y="174.4">1N4148</text>
<text x="124.9" y="182.6">6N136</text>
<text x="233.8" y="182.9">RJ1</text>
<text x="266" y="183.7">D2</text>
<text x="376.8" y="184.9">H8</text>
<text x="72" y="191.4">1k</text>
<text x="72" y="188.2">R4</text>
<text x="232.9" y="186.1">DS1133-S60APS</text>
<text x="266" y="186.8">1N4148</text>
<text x="363" y="189.6">1k</text>
<text x="363" y="186.4">R16</text>
<text x="376.8" y="187.9">HDR-F-2.54_1x3</text>
<text x="159.5" y="196.8">10k</text>
<text x="159.5" y="193.6">R5</text>
<text x="91.7" y="202.3">D4</text>
<text x="53.3" y="205.8">WJ126V-5.0-2P</text>
<text x="53.4" y="208.8">P1</text>
<text x="91.7" y="205.5">1N4148</text>
<text x="282.9" y="214.4">100k</text>
<text x="282.9" y="211.2">R2</text>
<text x="233.8" y="221.7">RJ2</text>
<text x="119.6" y="226.7">7805</text>
<text x="119.6" y="223.4">U3</text>
<text x="135.5" y="227.7">HEAT1</text>
<text x="232.9" y="224.9">DS1133-S60APS</text>
<text x="313.6" y="226.7">10k</text>
<text x="313.6" y="223.4">R1</text>
<text x="135.5" y="230.9">15*10.5*21</text>
<text x="282.9" y="233.8">47k</text>
<text x="282.9" y="230.6">R3</text>
<text x="292.4" y="230.5">Q1</text>
<text x="289.9" y="239.5">BC547B Tube</text>
<text x="75.3" y="249.5">D5</text>
<text x="75.3" y="252.6">2W10</text>
<text x="51.6" y="262.6">WJ126V-5.0-2P</text>
<text x="51.6" y="259.7">P2</text>
<text x="114.7" y="267.2">1000uF</text>
<text x="114.7" y="264.1">C6</text>
<text x="134.2" y="264.1">C7</text>
<text x="134.3" y="267.3">10uF</text>
<text x="151.7" y="267.3">100nF(104)</text>
<text x="151.7" y="264.1">C8</text>
</g>
<g font-size="3.2">
<text x="379.2" y="33">1</text>
<text x="379.2" y="40">3</text>
<text x="379.2" y="36.5">2</text>
<text x="379.2" y="55.9">1</text>
<text x="379.2" y="59.4">2</text>
<text x="379.2" y="63">3</text>
<text x="379.2" y="78.8">1</text>
<text x="379.2" y="82.4">2</text>
<text x="379.2" y="85.9">3</text>
<text x="27.9" y="100">D-</text>
<text x="33.5" y="98.6">2</text>
<text x="379.2" y="101.8">1</text>
<text x="28" y="107.1">ID</text>
<text x="33.5" y="105.7">4</text>
<text x="33.5" y="102.1">3</text>
<text x="379.2" y="105.3">2</text>
<text x="24.5" y="110.6">GND</text>
<text x="33.5" y="109.2">5</text>
<text x="379.2" y="108.8">3</text>
<text x="379.2" y="124.7">1</text>
<text x="379.2" y="131.8">3</text>
<text x="379.2" y="128.2">2</text>
<text x="96.2" y="148">15</text>
<text x="98.2" y="144.5">5</text>
<text x="103.4" y="145.9">UGnd</text>
<text x="103.4" y="149.4">GND</text>
<text x="379.2" y="147.6">1</text>
<text x="96.2" y="155">35</text>
<text x="96.2" y="151.5">23</text>
<text x="103.4" y="152.9">GND</text>
<text x="379.2" y="154.7">3</text>
<text x="379.2" y="151.2">2</text>
<text x="96.2" y="158.6">43</text>
<text x="103.4" y="160">GND</text>
<text x="103.4" y="156.5">GND</text>
<text x="379.2" y="170.6">1</text>
<text x="379.2" y="177.6">3</text>
<text x="379.2" y="174.1">2</text>
<text x="52.7" y="195.3">2</text>
<text x="58.2" y="193.9">2</text>
<text x="379.2" y="193.5">1</text>
<text x="379.2" y="197">2</text>
<text x="52.7" y="202.3">1</text>
<text x="58.2" y="200.9">1</text>
<text x="379.2" y="200.6">3</text>
<text x="121.4" y="251.1" transform="rotate(-90 121.4 251.1)">2</text>
<text x="123.1" y="247.6" transform="rotate(-90 123.1 247.6)">GND</text>
<text x="50.9" y="265.8">1</text>
<text x="56.4" y="264.4">1</text>
<text x="50.9" y="272.9">2</text>
<text x="56.4" y="271.5">2</text>
</g>
<g font-size="3.2" fill="#8d2323">
<text x="234" y="36.9">1</text>
<text x="234" y="40.4">3</text>
<text x="254.4" y="36.9">2</text>
<text x="254.4" y="40.4">4</text>
<text x="234" y="43.9">5</text>
<text x="254.4" y="43.9">6</text>
<text x="288.7" y="103.9">1</text>
<text x="288.7" y="107.4">2</text>
<text x="293.9" y="105.3">I1</text>
<text x="308.4" y="105.3">O1</text>
<text x="316.1" y="103.9">18</text>
<text x="316.1" y="107.4">17</text>
<text x="288.7" y="110.9">3</text>
<text x="293.9" y="108.8">I2</text>
<text x="293.9" y="112.4">I3</text>
<text x="308.4" y="108.8">O2</text>
<text x="308.4" y="112.4">O3</text>
<text x="316.1" y="110.9">16</text>
<text x="288.7" y="114.5">4</text>
<text x="288.7" y="118">5</text>
<text x="293.9" y="115.9">I4</text>
<text x="293.9" y="119.4">I5</text>
<text x="308.4" y="115.9">O4</text>
<text x="308.4" y="119.4">O5</text>
<text x="316.1" y="114.5">15</text>
<text x="316.1" y="118">14</text>
<text x="288.7" y="121.5">6</text>
<text x="288.7" y="125.1">7</text>
<text x="293.9" y="122.9">I6</text>
<text x="308.4" y="122.9">O6</text>
<text x="316.1" y="121.5">13</text>
<text x="316.1" y="125.1">12</text>
<text x="288.7" y="128.6">8</text>
<text x="293.9" y="126.5">I7</text>
<text x="293.9" y="130">I8</text>
<text x="308.4" y="130">O8</text>
<text x="308.4" y="126.5">O7</text>
<text x="316.1" y="128.6">11</text>
<text x="288.7" y="132.1">9</text>
<text x="293.9" y="133.5">GND</text>
<text x="305.7" y="133.5">CD+</text>
<text x="316.1" y="132.1">10</text>
</g>
<g font-size="3.2" fill="#00f">
<text x="96.2" y="59.8">42</text>
<text x="171.4" y="59.8">41</text>
<text x="103.4" y="61.2">AREF</text>
<text x="149.7" y="64.7">PF1 (ADC1)</text>
<text x="149.7" y="61.2">PF0 (ADC0)</text>
<text x="171.4" y="63.3">40</text>
<text x="141.4" y="71.8">PF5 (ADC5TMS))</text>
<text x="143.3" y="68.3">PF4 (ADC4TCK)</text>
<text x="171.4" y="70.4">38</text>
<text x="171.4" y="66.9">39</text>
<text x="144.2" y="75.3">PF6 (ADC6TDO</text>
<text x="171.4" y="77.4">36</text>
<text x="171.4" y="73.9">37</text>
<text x="204.4" y="77.4">1</text>
<text x="220.5" y="77.4">3</text>
<text x="143.9" y="78.8">PF7 (ADC7TDI)</text>
<text x="141.6" y="85.9">PE6 (INT.6AIN0)</text>
<text x="150.6" y="89.4">PE2 (HWB)</text>
<text x="171.4" y="84.5">1</text>
<text x="171.4" y="88">33</text>
<text x="204.4" y="84.5">2</text>
<text x="220.5" y="84.5">4</text>
<text x="171.4" y="95.1">32</text>
<text x="98.2" y="98.6">3</text>
<text x="103.4" y="100">D-</text>
<text x="133.6" y="96.5">PC7 (ICP3CLK0OC4A)</text>
<text x="140.3" y="100">PC6 (OC3AOC4A)</text>
<text x="171.4" y="98.6">31</text>
<text x="17.4" y="102.1">6</text>
<text x="20.1" y="103.5">EH D+</text>
<text x="98.2" y="102.1">4</text>
<text x="103.4" y="103.5">D+</text>
<text x="133.9" y="107.1">PD7 (T0OC4DADC10)</text>
<text x="171.4" y="105.7">27</text>
<text x="98.2" y="112.7">6</text>
<text x="135.9" y="110.6">PD6 (T1OC4DADC9)</text>
<text x="171.4" y="109.2">26</text>
<text x="171.4" y="112.7">22</text>
<text x="98.2" y="119.8">7</text>
<text x="103.4" y="114.1">UCap</text>
<text x="141.6" y="117.7">PD4 (ICP1ADC8)</text>
<text x="143" y="114.1">PD5 (XCK1CTS)</text>
<text x="171.4" y="116.2">25</text>
<text x="171.4" y="119.8">21</text>
<text x="103.4" y="121.2">VBus</text>
<text x="141.4" y="124.7">PD2 (RXD1INT2)</text>
<text x="141.6" y="121.2">PD3 (TXD1INT3)</text>
<text x="171.4" y="123.3">20</text>
<text x="96.2" y="126.8">13</text>
<text x="103.4" y="128.2">RESET</text>
<text x="135.2" y="131.8">PD0 (OC0BSCLINT0)</text>
<text x="143.4" y="128.2">PD1 (SDAINT1)</text>
<text x="171.4" y="126.8">19</text>
<text x="171.4" y="130.4">18</text>
<text x="96.2" y="133.9">16</text>
<text x="96.2" y="137.4">17</text>
<text x="103.4" y="135.3">XTAL2</text>
<text x="171.4" y="137.4">12</text>
<text x="103.4" y="138.8">XTAL1</text>
<text x="117.7" y="142.3">PB6 (PCINT6OC1BOC4BADC13)</text>
<text x="122.2" y="138.8">PB7 (PCINT7OC0AOC1CRTS)</text>
<text x="171.4" y="140.9">30</text>
<text x="117.7" y="145.9">PB5 (PCINT5OC1AOC4BADC12)</text>
<text x="135.5" y="149.4">PB4 (PCINT4ADC11)</text>
<text x="171.4" y="144.5">29</text>
<text x="171.4" y="148">28</text>
<text x="130.8" y="152.9">PB3 (PDOPCINT3MISO)</text>
<text x="171.4" y="151.5">11</text>
<text x="171.4" y="155">10</text>
<text x="132" y="156.5">PB2 (PDIPCINT2MOSI)</text>
<text x="138" y="160">PB1 (PCINT1SCLK)</text>
<text x="171.4" y="158.6">9</text>
<text x="297.7" y="158.9" transform="rotate(-90 297.7 158.9)">3</text>
<text x="301.3" y="158.9" transform="rotate(-90 301.3 158.9)">4</text>
<text x="142" y="163.5">PB0 (SSPCINT0)</text>
<text x="171.4" y="162.1">8</text>
<text x="297.7" y="175.1" transform="rotate(-90 297.7 175.1)">2</text>
<text x="301.3" y="175.1" transform="rotate(-90 301.3 175.1)">1</text>
<text x="112.6" y="186.8">1</text>
<text x="117.1" y="188.2">N/C</text>
<text x="139.3" y="186.8">8</text>
<text x="246.9" y="190.3">6</text>
<text x="112.6" y="193.9">2</text>
<text x="139.3" y="193.9">7</text>
<text x="246.9" y="197.4">4</text>
<text x="246.9" y="193.9">5</text>
<text x="112.6" y="200.9">3</text>
<text x="139.3" y="200.9">6</text>
<text x="246.9" y="200.9">3</text>
<text x="246.9" y="208">1</text>
<text x="246.9" y="204.4">2</text>
<text x="112.6" y="211.5">4</text>
<text x="117.1" y="212.9">N/C</text>
<text x="139.3" y="211.5">5</text>
<text x="246.9" y="232.7">5</text>
<text x="246.9" y="229.1">6</text>
<text x="137.2" y="238.6" transform="rotate(-90 137.2 238.6)">1</text>
<text x="138.6" y="234.1" transform="rotate(-90 138.6 234.1)">1</text>
<text x="246.9" y="239.7">3</text>
<text x="246.9" y="236.2">4</text>
<text x="246.9" y="243.2">2</text>
<text x="117.8" y="251.1" transform="rotate(-90 117.8 251.1)">1</text>
<text x="119.6" y="247.6" transform="rotate(-90 119.6 247.6)">IN</text>
<text x="124.9" y="251.1" transform="rotate(-90 124.9 251.1)">3</text>
<text x="126.6" y="247.6" transform="rotate(-90 126.6 247.6)">OUT</text>
<text x="246.9" y="246.8">1</text>
<text x="86.1" y="255.6" transform="rotate(-90 86.1 255.6)">2</text>
<text x="75.2" y="264.4">1</text>
<text x="95.6" y="264.4">3</text>
<text x="86.1" y="275.9" transform="rotate(-90 86.1 275.9)">4</text>
</g>
<g font-size="3.2" fill="#f00">
<text x="98.2" y="66.9">2</text>
<text x="103.4" y="68.3">UVcc</text>
<text x="96.2" y="77.4">34</text>
<text x="96.2" y="73.9">14</text>
<text x="103.4" y="75.3">VCC</text>
<text x="103.4" y="78.8">VCC</text>
<text x="96.2" y="88">44</text>
<text x="96.2" y="84.5">24</text>
<text x="103.4" y="89.4">AVCC</text>
<text x="103.4" y="85.9">AVCC</text>
<text x="33.5" y="95.1">1</text>
<text x="25.1" y="96.5">VCC</text>
</g>
<g font-size="2.5">
<text x="237.8" y="36.2">MISO</text>
<text x="238.5" y="39.7">SCK</text>
<text x="246.9" y="40.7">MOSI</text>
<text x="248.4" y="36.2">+V</text>
<text x="238.5" y="43.2">RST</text>
<text x="246.9" y="44.6">GND</text>
</g>
</svg>
